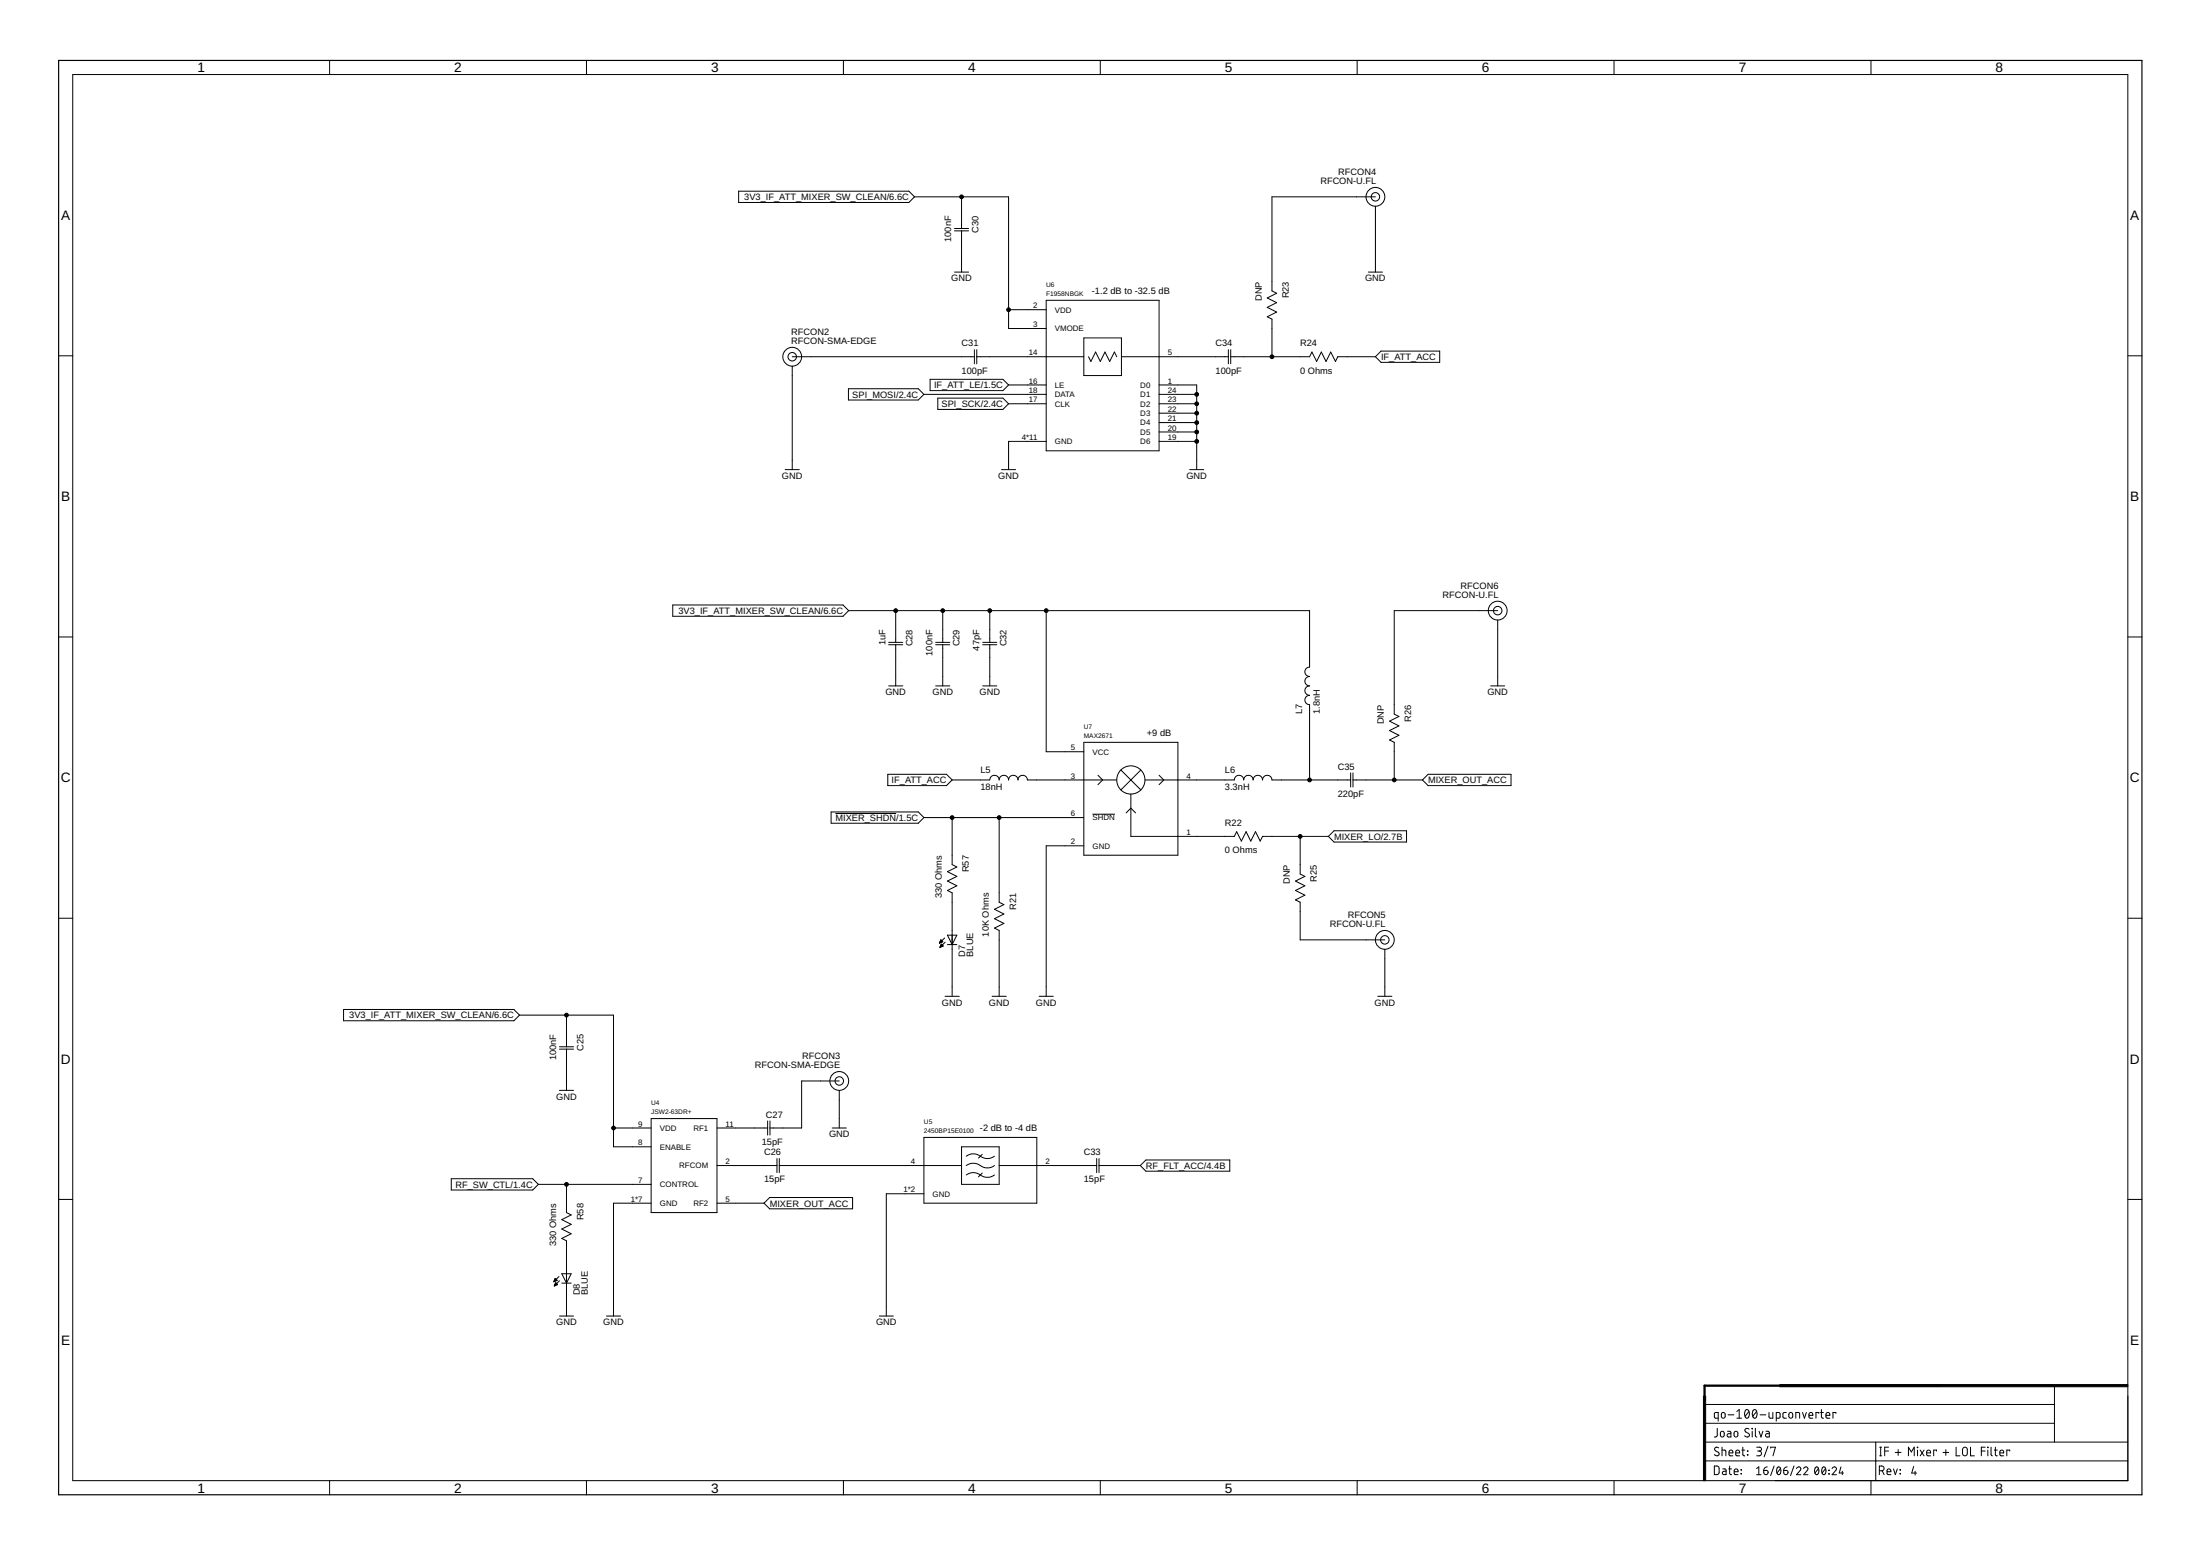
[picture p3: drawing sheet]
<svg xmlns="http://www.w3.org/2000/svg" width="594mm" height="420mm" viewBox="0 0 594 420" stroke-linecap="round" stroke-linejoin="round" font-family="sans-serif">
<g fill="none" stroke="#000" stroke-width=".27">
<path d="M89 16.3v3.8M158.4 16.3v3.8M227.8 16.3v3.8M297.1 16.3v3.8M366.5 16.3v3.8M435.8 16.3v3.8M505.2 16.3v3.8M19.6 20.1h555v379.7h-555zM199.5 51.6h45.9l1.6 1.5-1.6 1.6h-45.9zM247 53.1h25.4v35.6h10.1M259.7 53.1v8.6M371.4 55.7v17.8"/>
<path d="M371.4 53.1h-27.9v25.4l1.2 .7-2.5 1.3 2.5 1.2-2.5 1.3 2.5 1.3-2.5 1.2 1.3 .7v10.1M257.7 61.7h3.9M257.7 62.3h3.9M257.7 73.5h3.9M259.7 62.3v11.2M369.5 73.5h3.8M15.8 96.1h3.8M213.9 98.9v27.9M213.9 96.3h49.2M263.1 94.4v3.8M263.8 96.3h28.9M263.8 94.4v3.8"/>
<path d="M272.4 83.6h10.1M282.5 81.1h30.5v40.6h-30.5zM292.7 91.2h10.1v10.2h-10.1zM293.9 96.3l.7 1.3 1.2-2.5 1.3 2.5 1.3-2.5 1.3 2.5 1.2-2.5 .7 1.2M302.8 96.3h28.9M331.7 94.4v3.8M332.3 96.3h21.3l.7-1.2 1.2 2.5 1.3-2.5 1.3 2.5 1.2-2.5 1.3 2.5 .7-1.3h10.1M332.3 94.4v3.8M372.9 94.8h15.9v3.1h-15.9l-1.5-1.6zM574.6 96.1h3.8M229.1 105h18.9l1.5 1.5-1.5 1.5h-18.9zM249.5 106.5h33"/>
<path d="M251.2 102.4h19.6l1.6 1.5-1.6 1.6h-19.6zM253.2 107.5h17.6l1.6 1.5-1.6 1.6h-17.6zM272.4 109h10.1M272.4 103.9h10.1M282.5 119.2h-10.1v7.6M313 103.9h10.2v22.9M313 119.2h10.2M313 106.5h10.2M313 109h10.2M313 111.6h10.2M313 114.1h10.2M313 116.6h10.2"/>
<path d="M212 126.8h3.8M270.4 126.8h3.9M321.2 126.8h3.9M15.8 172h3.8M181.7 163.4h45.9l1.6 1.5-1.6 1.5h-45.9zM229.2 164.9h124.4v15.2a1.27 1.27 0 0 0-1.2 1.3 1.27 1.27 0 0 0 1.2 1.3 1.27 1.27 0 0 0-1.2 1.2 1.27 1.27 0 0 0 1.2 1.3 1.27 1.27 0 0 0-1.2 1.3 1.27 1.27 0 0 0 1.2 1.2 1.27 1.27 0 0 0-1.2 1.3 1.27 1.27 0 0 0 1.2 1.3v20.3M240 173.5h3.8M240 174.1h3.8M241.9 164.9v8.6M241.9 174.1v11.1M252.7 173.5h3.8M252.7 174.1h3.8"/>
<path d="M254.6 164.9v8.6M254.6 174.1v11.1M265.4 173.5h3.8M265.4 174.1h3.8M267.3 164.9v8.6M267.3 174.1v11.1M282.5 164.9v38.1h10.2M404.4 167.4v17.8M404.4 164.9h-27.9v27.9l1.3 .7-2.6 1.2 2.6 1.3-2.6 1.3 2.6 1.2-2.6 1.3 1.3 .6v10.2M574.6 172h3.8M240 185.2h3.8M252.7 185.2h3.8"/>
<path d="M265.4 185.2h3.8M402.5 185.2h3.8M224.4 219.2h23.6l1.5 1.6-1.5 1.5h-23.6zM225.6 219.7h16.4M239.7 209.1h15.9l1.5 1.5-1.5 1.5h-15.9zM257.1 210.6h10.2a1.27 1.27 0 0 1 1.2-1.2 1.27 1.27 0 0 1 1.3 1.2 1.27 1.27 0 0 1 1.3-1.2 1.27 1.27 0 0 1 1.3 1.2 1.27 1.27 0 0 1 1.2-1.2 1.27 1.27 0 0 1 1.3 1.2 1.27 1.27 0 0 1 1.3-1.2 1.27 1.27 0 0 1 1.2 1.2h24.2M292.7 200.4h25.4v30.5h-25.4zM295 219.9h6.1M296.5 209.3l1.3 1.3-1.3 1.3M302.7 207.9l5.4 5.4M304.1 219.5l1.3-1.3 1.2 1.3M305.4 214.4v11.4h27.9l.6-1.2 1.3 2.5 1.3-2.5 1.3 2.5 1.2-2.5 1.3 2.5 .6-1.3h17.8"/>
<path d="M308.1 207.9l-5.4 5.4M309.2 210.6h24.1a1.27 1.27 0 0 1 1.3-1.2 1.27 1.27 0 0 1 1.3 1.2 1.27 1.27 0 0 1 1.2-1.2 1.27 1.27 0 0 1 1.3 1.2 1.27 1.27 0 0 1 1.3-1.2 1.27 1.27 0 0 1 1.2 1.2 1.27 1.27 0 0 1 1.3-1.2 1.27 1.27 0 0 1 1.3 1.2h21.2M313 209.3l1.3 1.3-1.3 1.3M364.7 208.7v3.8M365.4 210.6h18.7M365.4 208.7v3.8M385.6 209.1h22.4v3h-22.4l-1.5-1.5zM249.5 220.8h43.2M257.1 220.8v12.7l1.3 .6-2.6 1.3 2.6 1.2-2.6 1.3 2.6 1.3-2.6 1.3 1.3 .6v27.9M269.8 220.8v22.8l1.3 .7-2.6 1.2 2.6 1.3-2.6 1.3 2.6 1.2-2.6 1.3 1.3 .6v17.8M292.7 228.4h-10.2v40.6M351.1 225.8v10.2l1.3 .6-2.6 1.3 2.6 1.3-2.6 1.3 2.6 1.2-2.6 1.3 1.3 .6v10.2h22.9"/>
<path d="M360.2 224.3h19.6v3.1h-19.6l-1.5-1.6zM15.8 247.9h3.8M253.7 254.7h.1M253.7 254.5h.3M253.8 254.4h.5M253.9 254.3h.7M253.9 255.7h.1M253.9 254.2h.5M253.9 255.6h.4M254 254h.3M254 255.5h.6M254 253.9h.2"/>
<path d="M254 255.4h.6M254.1 253.8h.1M254.1 255.2h.4M254.1 255.1h.3M254.1 255h.2M254.2 254.9l.5 .5-.9 .4zM254.6 254.3l-.5-.5-.4 .9M254.6 254.3l-.9 .4M255.1 253.3l-1.4 1.4M255.2 254.4l-1.4 1.4M255.8 252.5h2.6l-1.3 2.6zM255.8 255.1h2.6"/>
<path d="M374 256.3v12.7M574.6 247.9h3.8M92.8 272.6h46l1.5 1.5-1.5 1.5h-46zM140.3 274.1h25.4v35.6h10.1M153 274.1v8.6M255.2 269h3.8M267.9 269h3.8M280.6 269h3.8M372 269h3.9M151.1 282.7h3.8M151.1 283.3h3.8M151.1 294.4h3.8"/>
<path d="M153 283.3v11.1M226.6 294.4v10.2M226.6 291.9h-10.1v12.7h-8.6M121.9 318.3h21.9l1.6 1.5-1.6 1.5h-21.9zM145.4 319.8h30.4M153 319.8v7.6l1.2 .7-2.5 1.2 2.5 1.3-2.5 1.3 2.5 1.2-2.5 1.3 1.3 .6v20.4M165.7 304.6h10.1M175.8 302h17.8v25.4h-17.8zM193.6 314.7h16.2M193.6 304.6h13.7M207.3 302.7v3.8M207.9 302.7v3.8"/>
<path d="M209.8 312.8v3.8M210.4 314.7h49.3M210.4 312.8v3.8M224.7 304.6h3.8M249.5 307.1h30.5v17.8h-30.5zM259.7 309.7h10.1v10.1h-10.1zM260.9 317.3a3.3 3.3 0 0 1 4.3 .2l.9 .4h1l1.4-.6M260.9 314.7a3.4 3.4 0 0 1 4.3 .3l.9 .3h1l1.4-.6M260.9 312.2a3.3 3.3 0 0 1 4.3 .3l1.4 .3 1-.1 .9-.5M265.2 311.7l-1 1M265.2 316.8l-1 1M269.8 314.7h26.3"/>
<path d="M296.1 312.8v3.8M296.8 314.7h11.1M296.8 312.8v3.8M307.9 314.7l1.5-1.5h22.7v3.1h-22.7zM15.8 323.9h3.8M175.8 324.9h-10.1v30.5M193.6 324.9h12.7M207.8 323.4h22.4v3h-22.4l-1.5-1.5zM249.5 322.3h-10.2v33.1M574.6 323.9h3.8M149.6 346.1h.1M149.6 346h.3"/>
<path d="M149.7 345.8h.5M149.7 345.7h.7M149.7 347.2h.2M149.8 347h.3M149.8 345.6h.5M149.8 345.5h.4M149.8 346.9h.6M149.9 345.4h.2M149.9 346.8h.6M149.9 345.2l-.4 .9M149.9 345.2l.5 .5M149.9 345.2h.1"/>
<path d="M149.9 346.7h.5M150 346.6h.3M150 346.5h.2M150.1 346.4l.5 .5-.9 .3zM150.4 345.7l-.9 .4M150.9 344.7l-1.4 1.4M151.1 355.4h3.8M151.1 345.8l-1.4 1.4M151.7 343.9h2.5l-1.2 2.6zM151.7 346.5h2.5M163.8 355.4h3.8M237.4 355.4h3.8"/>
<path d="M460.3 379.2h94.5M554.8 374.2v15.2M89 399.8v3.8M158.4 399.8v3.8M227.8 399.8v3.8M297.1 399.8v3.8M366.5 399.8v3.8M435.8 399.8v3.8M460.3 394.5h114.3M460.3 389.4h114.3M460.3 384.3h94.5M462.9 395.9h.9l.4 .4v1.4l-.4 .5h-.9z"/>
<path d="M463.7 385.7v2l-.2 .2-.6 .1M464 382.9h-.8l-.2-.2v-1.1l.2-.2h.8v2.3M464.1 391a.58 .58 0 0 0-.9-.1 .58 .58 0 0 0 .1 .9l.7 .3a.54 .54 0 0 1 .2 .8 .54 .54 0 0 1-.8 .2l-.5-.3M464.7 386.7l.5-.2a.92 .92 0 0 1 .1 1.5h-.3l-.4-.3zM464.9 381.6l.5-.2a.92 .92 0 0 1 .2 1.5l-.7-.1zM465 391.6l.9 .1 .1 1.4M465 390.8v2.3M465.2 396.6l.7 .1 .2 .2v1.3h-.6a.46 .46 0 0 1-.4-.5 .46 .46 0 0 1 .4-.4h.6M466.5 386.5h.7l.2 .2v1.3h-.6a.46 .46 0 0 1-.4-.4 .46 .46 0 0 1 .4-.5h.6M466.6 382h1.6M466.8 396.6h.8M466.9 392.3h1a.54 .54 0 0 0-.3-.7 .54 .54 0 0 0-.7 .5l.1 .9 .9 .1"/>
<path d="M467.1 395.9v1.9l.1 .3 .4 .1M468.3 397.4h1a.54 .54 0 0 0-.3-.7 .54 .54 0 0 0-.7 .5l.1 .9 .9 .1M468.4 386.7l.5-.2a.92 .92 0 0 1 .1 1.5l-.6-.1zM468.7 392.3h1.1a.54 .54 0 0 0-.4-.7 .54 .54 0 0 0-.7 .5l.1 .9 1 .1M469 382.9h1.3M469 381.1l.6-.5v2.3M470.1 397.9l.2 .1zM470.1 396.8l.2 .2zM470.4 391.6h.7M470.6 390.8v2.1l.5 .2M471.4 380.8a.62 .62 0 0 1 .7-.1 .62 .62 0 0 1 .3 .8 .99 .99 0 0 1-.8 1.4 1.62 1.62 0 0 1-.2-2.1zM471.9 391.8l.1 .1z"/>
<path d="M471.9 392.8l.1 .1zM472.3 381.1l-1.1 1.3M472.3 385.9a.58 .58 0 0 0-.9-.1 .58 .58 0 0 0 0 .9l.7 .4a.58 .58 0 0 1 .1 .8 .58 .58 0 0 1-.9 0l-.2-.2M473.1 385.7l.1 .1zM473.2 386.5v1.5M473.5 380.8a.61 .61 0 0 1 .7-.1 .61 .61 0 0 1 .3 .8 .99 .99 0 0 1-.8 1.4 1.62 1.62 0 0 1-.2-2.1zM474 385.7v1.9l.4 .4M474.3 381.1l-1 1.3M474.3 396.6l.6-.5v2.1M474.3 398.2h1.2M474.4 390.8h.7a.52 .52 0 0 1 .6 .5 .52 .52 0 0 1-.6 .5h-.5M475 386.5l.5 1.5 .5-1.5"/>
<path d="M475 391.8a.65 .65 0 0 1 .7 .7 .65 .65 0 0 1-.7 .6h-.6M475.3 382h1.5M476.3 397h.7a.59 .59 0 0 1 .4 .7 .59 .59 0 0 1-.6 .5 .59 .59 0 0 1-.5-.6zM476.9 386.5h.6l.3 .2v1.3h-.6a.46 .46 0 0 1-.5-.4 .46 .46 0 0 1 .5-.5h.6M477.2 396.1l-.7 .3-.2 .6M477.4 390.5l-1 2.9M477.7 381.4v1.2l.4 .3h.6v-1.5M478.1 391v-.2h1.3l-.6 2.3M479.1 395.9l-1 2.5M479.7 382.9h.7l.3-.2v-.9l-.3-.4h-.7v2.3M480 396.2a.67 .67 0 0 1 .8 .2 .67 .67 0 0 1 .1 .8 .67 .67 0 0 1-.1 .7 .67 .67 0 0 1-.8 .2 1.76 1.76 0 0 1 0-1.9zM480.8 396.6l-1 1.1"/>
<path d="M481.7 397h.7a.58 .58 0 0 1 .4 .7 .58 .58 0 0 1-.6 .5 .58 .58 0 0 1-.5-.6zM482.4 381.4h-.7l-.2 .4 .1 1 .8 .1M482.6 396.1l-.7 .3-.2 .6M483.2 381.6l.3-.2 .5 .2 .1 .8a.53 .53 0 0 1-.5 .6 .53 .53 0 0 1-.6-.6zM484.4 395.9l-.9 2.5M484.9 382.9v-1.5l1 .1 .1 1.4M485.1 396.6a.58 .58 0 0 1 .9-.5 .58 .58 0 0 1 .1 .9l-1 1.2h1.2M486.7 381.4l.6 1.5 .5-1.5M487 396.6a.58 .58 0 0 1 .9-.5 .58 .58 0 0 1 .1 .9l-1 1.2h1.2M488.5 382.2h1a.55 .55 0 0 0-.3-.8 .55 .55 0 0 0-.7 .5l.1 .9 .9 .1M490.3 396.2a.66 .66 0 0 1 .8 .2 .66 .66 0 0 1 .1 .8 .66 .66 0 0 1-.1 .7 .66 .66 0 0 1-.8 .2 1.64 1.64 0 0 1 0-1.9zM491 396.6l-.9 1.1"/>
<path d="M491.2 381.7v-.3h-.8v1.5M491.6 381.4h.8M491.8 380.6v2l.2 .2 .4 .1M492.2 396.2a.66 .66 0 0 1 .8 .2 .66 .66 0 0 1 .1 .8 .66 .66 0 0 1-.1 .7 .66 .66 0 0 1-.8 .2 1.64 1.64 0 0 1 0-1.9zM493 396.6l-1 1.1M493.1 382.2h1a.55 .55 0 0 0-.3-.8 .55 .55 0 0 0-.7 .5l.1 .9 .9 .1M493.8 397.9l.2 .1zM493.8 397l.2 .1zM494.7 396.6a.58 .58 0 0 1 .9-.5 .58 .58 0 0 1 .1 .9l-1 1.2h1.2M495.7 381.7v-.3h-.7v1.5M497.1 396.1l-.4 1.6h1.1M497.5 397.3v.9"/>
<path d="M505.2 399.8v3.8M506.5 389.4v10.4M507.5 397.2h.6a.65 .65 0 0 0 .7-.7 .65 .65 0 0 0-.7-.6h-.6v2.3M507.6 393.1h.5M507.6 390.8h.5M507.9 390.8v2.3M508.3 397.2l.5 1M508.9 391.8h1.1M509.6 397.4h1a.54 .54 0 0 0-.4-.7 .54 .54 0 0 0-.6 .5l.1 .9 .9 .1M510 390.8h-1.1v2.3M511.3 396.6l.5 1.6 .5-1.6M511.8 392.2h1.6"/>
<path d="M512.6 391.4v1.6M513.1 396.8l.1 .2zM513.1 397.9l.1 .1zM515.3 393.1v-2.3l.8 1.3 .8-1.3v2.3M516.8 396l-.6 1.8h1.3M517.1 397.3v1M517.7 390.8l.2 .1zM517.8 391.6v1.5M518.5 391.6l1.1 1.5M519.6 391.6l-1.1 1.5M520.3 392.3h1a.54 .54 0 0 0-.4-.7 .54 .54 0 0 0-.6 .5l.1 .9 .9 .1M522.9 391.8v-.2h-.7v1.5"/>
<path d="M524.7 392.2h1.5M525.4 391.4v1.6M528.2 390.8v2.3h1.1M530.1 391.1a.64 .64 0 0 1 .7-.3 .64 .64 0 0 1 .4 .6v1.1a.65 .65 0 0 1-.6 .6 .65 .65 0 0 1-.7-.6zM532.1 390.8v2.3h1M535 391.8h1.1M536.1 390.8h-1.1v2.3M536.7 390.8l.2 .1zM536.8 391.6v1.5M537.7 390.8v2.1l.3 .2M538.5 391.6h.8M538.8 390.8v2.1l.5 .2"/>
<path d="M540 392.3h1.1a.54 .54 0 0 0-.4-.7 .54 .54 0 0 0-.7 .5l.2 .9 .9 .1M542.7 391.8v-.2h-.8v1.5"/>
<circle cx="371.4" cy="53.1" r="2.54"/>
<circle cx="371.4" cy="53.1" r="1.14"/>
<circle cx="213.9" cy="96.3" r="2.54"/>
<circle cx="213.9" cy="96.3" r="1.14"/>
<circle cx="404.4" cy="164.9" r="2.54"/>
<circle cx="404.4" cy="164.9" r="1.14"/>
<circle cx="305.4" cy="210.6" r="3.8"/>
<circle cx="374" cy="253.8" r="2.54"/>
<circle cx="374" cy="253.8" r="1.14"/>
<circle cx="226.6" cy="291.9" r="2.54"/>
<circle cx="226.6" cy="291.9" r="1.14"/>
</g>
<path d="M15.8 16.3h562.6v387.3h-562.6z" fill="none" stroke="#000" stroke-width=".32"/>
<path d="M460 377h.6v22.8h-.6zM480.6 373.9h94v.6h-94z" fill="#000" stroke="#000" stroke-width=".27"/>
<path d="M523.8 374.2h-63.5v3.8" fill="none" stroke="#000" stroke-width=".61"/>
<g fill="#000" stroke="#000" stroke-width=".27">
<circle cx="259.7" cy="53.1" r=".51"/>
<circle cx="272.4" cy="83.6" r=".51"/>
<circle cx="343.5" cy="96.3" r=".51"/>
<circle cx="323.2" cy="116.6" r=".51"/>
<circle cx="323.2" cy="114.1" r=".51"/>
<circle cx="323.2" cy="111.6" r=".51"/>
<circle cx="323.2" cy="106.5" r=".51"/>
<circle cx="323.2" cy="119.2" r=".51"/>
<circle cx="323.2" cy="109" r=".51"/>
<circle cx="241.9" cy="164.9" r=".51"/>
<circle cx="254.6" cy="164.9" r=".51"/>
<circle cx="267.3" cy="164.9" r=".51"/>
<circle cx="282.5" cy="164.9" r=".51"/>
<circle cx="353.6" cy="210.6" r=".51"/>
<circle cx="376.5" cy="210.6" r=".51"/>
<circle cx="257.1" cy="220.8" r=".51"/>
<circle cx="269.8" cy="220.8" r=".51"/>
<circle cx="351.1" cy="225.8" r=".51"/>
<circle cx="153" cy="274.1" r=".51"/>
<circle cx="153" cy="319.8" r=".51"/>
<circle cx="165.7" cy="304.6" r=".51"/>
</g>
<g font-size="3.7">
<text x="53.3" y="19.5">1</text>
<text x="122.7" y="19.5">2</text>
<text x="192" y="19.5">3</text>
<text x="261.4" y="19.5">4</text>
<text x="330.8" y="19.5">5</text>
<text x="400.2" y="19.5">6</text>
<text x="469.5" y="19.5">7</text>
<text x="538.9" y="19.5">8</text>
<text x="16.5" y="59.4">A</text>
<text x="575.3" y="59.4">A</text>
<text x="16.5" y="135.3">B</text>
<text x="575.3" y="135.3">B</text>
<text x="16.4" y="211.3">C</text>
<text x="575.2" y="211.3">C</text>
<text x="16.4" y="287.2">D</text>
<text x="575.2" y="287.2">D</text>
<text x="16.5" y="363.1">E</text>
<text x="575.3" y="363.1">E</text>
<text x="53.3" y="403">1</text>
<text x="122.7" y="403">2</text>
<text x="192" y="403">3</text>
<text x="261.4" y="403">4</text>
<text x="330.8" y="403">5</text>
<text x="400.2" y="403">6</text>
<text x="469.5" y="403">7</text>
<text x="538.9" y="403">8</text>
</g>
<g font-size="2.5">
<text x="361.4" y="47.3">RFCON4</text>
<text x="356.5" y="49.6">RFCON-U.FL</text>
<text x="201" y="54">3V3_IF_ATT_MIXER_SW_CLEAN/6.6C</text>
<text x="256.9" y="65.3" transform="rotate(-90 256.9 65.3)">100nF</text>
<text x="264.2" y="62.8" transform="rotate(-90 264.2 62.8)">C30</text>
<text x="256.9" y="76">GND</text>
<text x="368.6" y="76">GND</text>
<text x="294.8" y="79.4">-1.2 dB to -32.5 dB</text>
<text x="340.7" y="81.3" transform="rotate(-90 340.7 81.3)">DNP</text>
<text x="348" y="80.6" transform="rotate(-90 348 80.6)">R23</text>
<text x="213.7" y="92.8">RFCON-SMA-EDGE</text>
<text x="213.7" y="90.5">RFCON2</text>
<text x="259.7" y="93.6">C31</text>
<text x="328.2" y="93.6">C34</text>
<text x="351.1" y="93.6">R24</text>
<text x="259.7" y="100.9">100pF</text>
<text x="328.2" y="100.9">100pF</text>
<text x="351.1" y="100.9">0 Ohms</text>
<text x="372.9" y="97.2">IF_ATT_ACC</text>
<text x="230.1" y="107.4">SPI_MOSI/2.4C</text>
<text x="252.2" y="104.8">IF_ATT_LE/1.5C</text>
<text x="254.3" y="109.9">SPI_SCK/2.4C</text>
<text x="211.2" y="129.3">GND</text>
<text x="269.6" y="129.3">GND</text>
<text x="320.4" y="129.3">GND</text>
<text x="389.6" y="161.3">RFCON-U.FL</text>
<text x="394.4" y="159.1">RFCON6</text>
<text x="183.2" y="165.8">3V3_IF_ATT_MIXER_SW_CLEAN/6.6C</text>
<text x="239.1" y="174.3" transform="rotate(-90 239.1 174.3)">1uF</text>
<text x="246.4" y="174.6" transform="rotate(-90 246.4 174.6)">C28</text>
<text x="251.8" y="177.1" transform="rotate(-90 251.8 177.1)">100nF</text>
<text x="259.1" y="174.6" transform="rotate(-90 259.1 174.6)">C29</text>
<text x="264.5" y="175.7" transform="rotate(-90 264.5 175.7)">47pF</text>
<text x="271.8" y="174.6" transform="rotate(-90 271.8 174.6)">C32</text>
<text x="239.1" y="187.8">GND</text>
<text x="251.8" y="187.8">GND</text>
<text x="264.5" y="187.8">GND</text>
<text x="401.6" y="187.8">GND</text>
<text x="351.6" y="192.8" transform="rotate(-90 351.6 192.8)">L7</text>
<text x="356.4" y="192.8" transform="rotate(-90 356.4 192.8)">1.8nH</text>
<text x="373.7" y="195.6" transform="rotate(-90 373.7 195.6)">DNP</text>
<text x="381" y="194.9" transform="rotate(-90 381 194.9)">R26</text>
<text x="309.7" y="198.8">+9 dB</text>
<text x="264.7" y="208.6">L5</text>
<text x="330.8" y="208.6">L6</text>
<text x="361.2" y="207.8">C35</text>
<text x="240.8" y="211.5">IF_ATT_ACC</text>
<text x="264.7" y="213.4">18nH</text>
<text x="330.8" y="213.4">3.3nH</text>
<text x="361.2" y="215.2">220pF</text>
<text x="385.6" y="211.5">MIXER_OUT_ACC</text>
<text x="225.6" y="221.7">MIXER_SHDN/1.5C</text>
<text x="330.8" y="223.1">R22</text>
<text x="360.2" y="226.7">MIXER_LO/2.7B</text>
<text x="330.8" y="230.4">0 Ohms</text>
<text x="261.7" y="235.5" transform="rotate(-90 261.7 235.5)">R57</text>
<text x="348.3" y="238.7" transform="rotate(-90 348.3 238.7)">DNP</text>
<text x="355.6" y="238.1" transform="rotate(-90 355.6 238.1)">R25</text>
<text x="254.3" y="242.5" transform="rotate(-90 254.3 242.5)">330 Ohms</text>
<text x="274.4" y="245.7" transform="rotate(-90 274.4 245.7)">R21</text>
<text x="359.1" y="250.2">RFCON-U.FL</text>
<text x="363.9" y="247.9">RFCON5</text>
<text x="267" y="252.9" transform="rotate(-90 267 252.9)">10K Ohms</text>
<text x="260.7" y="258.4" transform="rotate(-90 260.7 258.4)">D7</text>
<text x="262.8" y="258.4" transform="rotate(-90 262.8 258.4)">BLUE</text>
<text x="94.3" y="275">3V3_IF_ATT_MIXER_SW_CLEAN/6.6C</text>
<text x="254.3" y="271.6">GND</text>
<text x="267" y="271.6">GND</text>
<text x="279.7" y="271.6">GND</text>
<text x="371.2" y="271.6">GND</text>
<text x="150.2" y="286.3" transform="rotate(-90 150.2 286.3)">100nF</text>
<text x="157.5" y="283.8" transform="rotate(-90 157.5 283.8)">C25</text>
<text x="216.6" y="286">RFCON3</text>
<text x="203.9" y="288.3">RFCON-SMA-EDGE</text>
<text x="150.2" y="297">GND</text>
<text x="206.8" y="301.8">C27</text>
<text x="264.6" y="305.5">-2 dB to -4 dB</text>
<text x="205.7" y="309.1">15pF</text>
<text x="206.3" y="312">C26</text>
<text x="223.9" y="307.1">GND</text>
<text x="292.7" y="312">C33</text>
<text x="309.4" y="315.6">RF_FLT_ACC/4.4B</text>
<text x="123" y="320.7">RF_SW_CTL/1.4C</text>
<text x="206.3" y="319.3">15pF</text>
<text x="292.7" y="319.3">15pF</text>
<text x="157.5" y="329.5" transform="rotate(-90 157.5 329.5)">R58</text>
<text x="207.8" y="325.8">MIXER_OUT_ACC</text>
<text x="150.2" y="336.5" transform="rotate(-90 150.2 336.5)">330 Ohms</text>
<text x="156.5" y="349.8" transform="rotate(-90 156.5 349.8)">D8</text>
<text x="158.7" y="349.8" transform="rotate(-90 158.7 349.8)">BLUE</text>
<text x="150.2" y="357.9">GND</text>
<text x="162.9" y="357.9">GND</text>
<text x="236.6" y="357.9">GND</text>
</g>
<g font-size="2.1">
<text x="279" y="83.3">2</text>
<text x="279" y="88.3">3</text>
<text x="284.8" y="84.4">VDD</text>
<text x="284.8" y="89.5">VMODE</text>
<text x="277.8" y="96">14</text>
<text x="315.3" y="96">5</text>
<text x="277.8" y="106.1">18</text>
<text x="277.8" y="103.6">16</text>
<text x="284.8" y="107.2">DATA</text>
<text x="284.8" y="104.7">LE</text>
<text x="307.9" y="104.7">D0</text>
<text x="307.9" y="107.2">D1</text>
<text x="315.3" y="103.6">1</text>
<text x="315.3" y="106.1">24</text>
<text x="277.8" y="108.7">17</text>
<text x="284.8" y="109.8">CLK</text>
<text x="307.9" y="109.8">D2</text>
<text x="307.9" y="112.3">D3</text>
<text x="315.3" y="108.7">23</text>
<text x="315.3" y="111.2">22</text>
<text x="315.3" y="113.7">21</text>
<text x="275.9" y="118.8">4*11</text>
<text x="284.8" y="119.9">GND</text>
<text x="307.9" y="114.9">D4</text>
<text x="307.9" y="117.4">D5</text>
<text x="307.9" y="119.9">D6</text>
<text x="315.3" y="116.3">20</text>
<text x="315.3" y="118.8">19</text>
<text x="289.1" y="202.6">5</text>
<text x="295" y="203.8">VCC</text>
<text x="289.1" y="210.3">3</text>
<text x="320.4" y="210.3">4</text>
<text x="289.1" y="220.4">6</text>
<text x="295" y="221.5">SHDN</text>
<text x="320.4" y="225.5">1</text>
<text x="289.1" y="228">2</text>
<text x="295" y="229.1">GND</text>
<text x="172.3" y="304.2">9</text>
<text x="178.2" y="305.3">VDD</text>
<text x="187.2" y="305.3">RF1</text>
<text x="196" y="304.2">11</text>
<text x="172.3" y="309.3">8</text>
<text x="178.2" y="310.4">ENABLE</text>
<text x="183.4" y="315.5">RFCOM</text>
<text x="196" y="314.4">2</text>
<text x="246" y="314.4">4</text>
<text x="282.3" y="314.4">2</text>
<text x="172.3" y="319.5">7</text>
<text x="178.2" y="320.6">CONTROL</text>
<text x="244" y="322">1*2</text>
<text x="251.8" y="323.1">GND</text>
<text x="170.3" y="324.5">1*7</text>
<text x="178.2" y="325.7">GND</text>
<text x="187.2" y="325.7">RF2</text>
<text x="196" y="324.5">5</text>
</g>
<g font-size="1.8">
<text x="282.5" y="77.5">U6</text>
<text x="282.5" y="79.8">F1958NBGK</text>
<text x="292.7" y="196.9">U7</text>
<text x="292.7" y="199.2">MAX2671</text>
<text x="175.8" y="298.5">U4</text>
<text x="175.8" y="300.8">JSW2-63DR+</text>
<text x="249.5" y="305.8">2450BP15E0100</text>
<text x="249.5" y="303.6">U5</text>
</g>
</svg>
